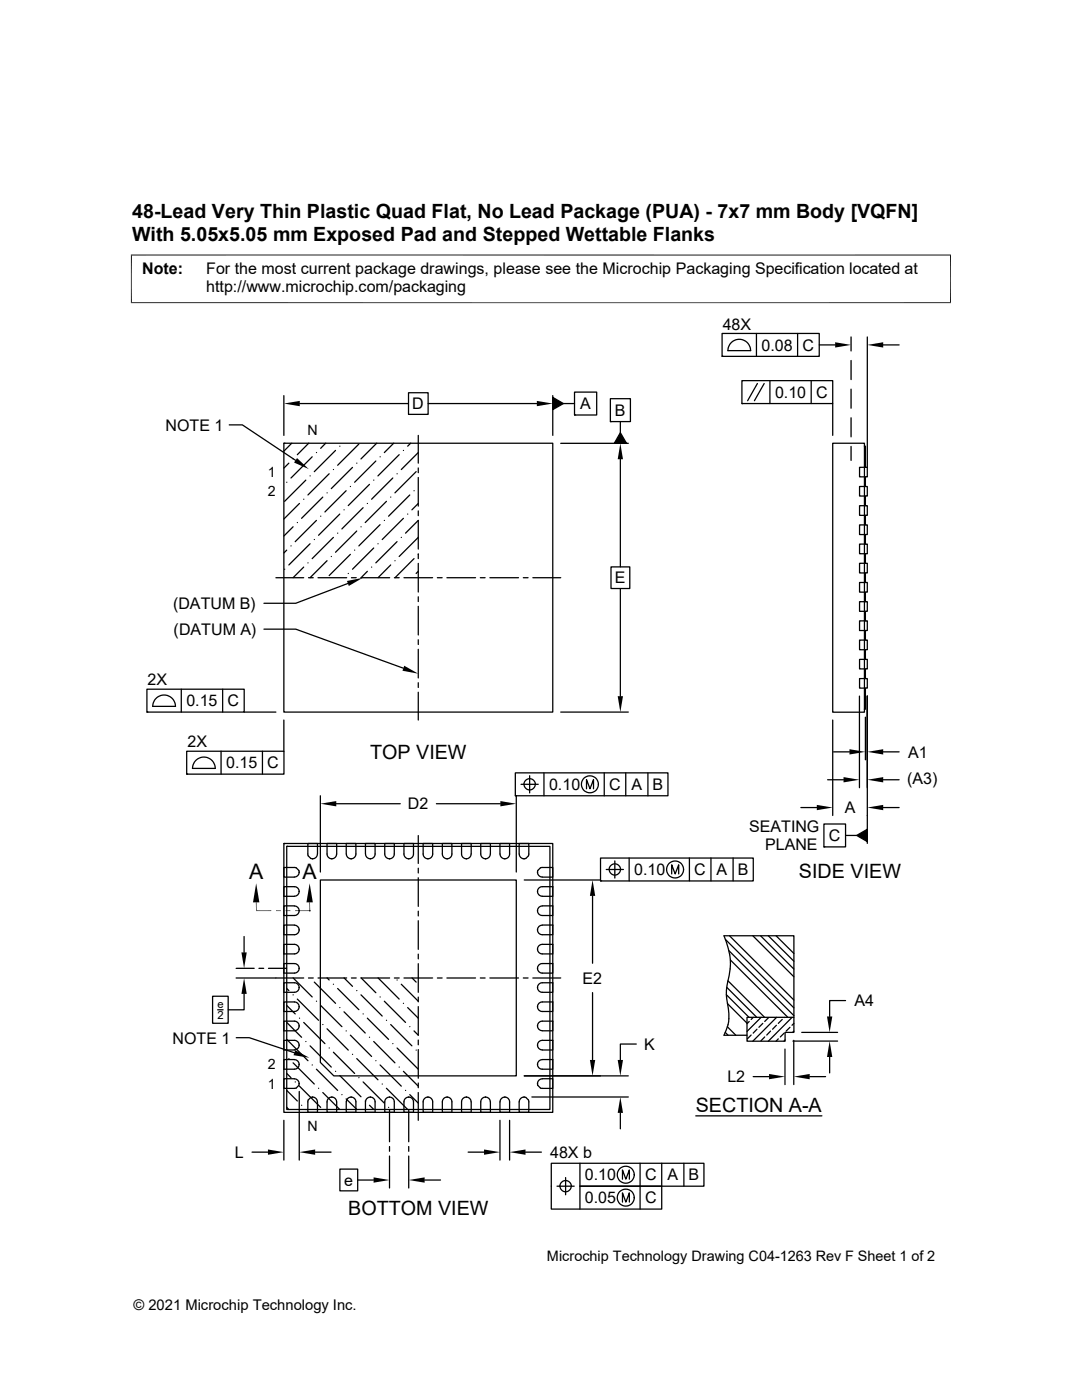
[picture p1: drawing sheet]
<svg xmlns="http://www.w3.org/2000/svg" width="216mm" height="279mm" viewBox="0 0 216 279" stroke-linecap="round" stroke-linejoin="round" font-family="sans-serif">
<g fill="none" stroke="#000" stroke-width=".25">
<path d="M56.6 79v7.9M81.5 78.4h3.9v4.3h-3.9zM110.3 79.3l2.1 1.2-2.1 1.2zM110.3 79v7.9M114.6 78.3h4.5v4.5h-4.5zM121.8 79.6h4v4.5h-4zM144.1 66.5h19.4v4.6h-19.4zM144.1 71.1h.1M145.2 70h4.6M145.2 70a2.26 2.26 0 0 1 2.3-2.3 2.26 2.26 0 0 1 2.3 2.3M148 76h18.2v4.5h-18.2zM150.9 66.5v4.6"/>
<path d="M151.1 76.5l-1.9 3.5M152.5 76.5l-2 3.5M153.6 76v4.5M159.2 66.5v4.6M161.9 76v4.5M163.5 68.8h3.1M169.8 67.2v2.8M169.8 71.9v3.9M169.8 77.7v3.8M173.1 67.2v26.1M176.2 68.8h3.2M45.7 84.8h2.7l10.6 7.1"/>
<path d="M56.6 88.5h53.7v53.6h-53.7zM56.6 88.5h.1M57.2 96.2h.1M57.6 92.4l-1 1M58.2 88.5l-1.6 1.5M58.5 91.6h.1M59.8 80.5h21.7M60.6 99.6h.1M61 95.8l-4.2 4.3M61.6 88.5l-2.3 2.2M61.9 95h.1M62.3 91.2l-4.2 4.2"/>
<path d="M63.1 90.3h.1M64.4 99.2l-4.2 4.2M65 88.5l-1 1M65.3 98.4h.1M65.7 94.6l-4.3 4.2M66.5 93.7h.1M67 89.9l-4.3 4.2M67.8 89h.1M69.1 97.9l-4.3 4.3M69.9 97.1h.1M70.3 93.3l-4.2 4.2M71.2 92.4h.1"/>
<path d="M71.6 88.6l-4.2 4.3M73.7 96.7l-4.2 4.2M74.6 95.8h.1M75 92l-4.2 4.2M75.2 88.5l-3.2 3.1M75.8 91.2h.1M78 99.2h.1M78.4 95.4l-4.3 4.2M78.5 88.5l-1.8 1.8M79.2 94.6h.1M79.7 90.7l-4.3 4.3M80.5 89.9h.1"/>
<path d="M81.8 98.8l-4.3 4.2M81.9 88.5l-.6 .5M82.6 97.9h.1M83 94.1l-4.2 4.3M83.5 90.3l-3.4 3.4M83.5 86.9v5.5M83.5 93.4v.9M83.5 95.3v5.7M85.4 80.5h21.7M111.9 88.5h13.5M112.4 80.5h2.2M114.6 82.8h.1"/>
<path d="M121.8 84.1h.1M123.8 91.7v21.4M123.8 86.4l1.2 2.1h-2.4zM123.8 84.1v2.3M148 80.5h.1M166.2 80.5v6.4M169.8 83.4v3.8M169.8 89.1v2.8M171.5 97.1h1.6v1.9h-1.6zM171.5 93.3h1.6v1.9h-1.6zM172.5 89v52.5M172.7 93.3v-4.3h-.2v-.5h-6.3v53.6h6.3v-.6h.2v-4.2"/>
<path d="M172.7 95.2v1.9M172.7 99v1.9M55.1 115.3h5.5M56.8 113.6h.1M57.2 109.8l-.6 .6M58.1 108.9h.1M58.5 105.1l-1.9 1.9M59.3 104.3h.1M59.8 100.5l-3.2 3.1M60.6 113.2l-2.1 2.1M61.4 112.3h.1M61.6 115.3h.9"/>
<path d="M61.9 108.5l-4.3 4.3M62.7 107.7h.1M63.1 103.9l-4.2 4.2M63.5 115.3h5.7M64 103h.1M65.3 111.9l-3.4 3.4M66.1 111.1h.1M66.5 107.3l-4.2 4.2M67.4 106.4h.1M67.8 102.6l-4.2 4.2M68.6 101.7h.1M69.4 116.4l-10.4 4h-6.3"/>
<path d="M69.5 114.4h.1M69.9 110.6l-4.2 4.3M70.1 115.3h1M70.8 109.8h.1M71.2 106l-4.2 4.2M72 105.1h.1M72.5 101.3l-4.3 4.3M73.3 114l-1.2 1.3h5.6M73.3 100.5h.1M74.1 113.2h.1M74.6 109.4l-4.3 4.2M75.4 108.5h.1"/>
<path d="M75.8 104.7l-4.2 4.2M76.7 103.9h.1M77.1 100.1l-4.2 4.2M78 112.8l-2.6 2.5M78.7 115.3h1M78.8 111.9h.1M79.2 108.1l-4.2 4.2M80.1 107.3h.1M80.5 103.4l-4.2 4.3M80.6 115.3h5.7M80.9 106.4l2.6-2.5v5.7M81.3 102.6h.1"/>
<path d="M82.6 111.5l-3.8 3.8M83.5 107.3l-3.8 3.8M83.5 110.6h.1M83.5 114l-.5 .4M83.5 100.5l-1.3 1.2M83.5 102v.9M83.5 110.5v1M83.5 112.4v5.8M83.5 119.1v1M87.3 115.3h.9M89.2 115.3h5.7M95.8 115.3h1"/>
<path d="M97.7 115.3h5.8M104.4 115.3h1M106.3 115.3h5.6M121.9 113.1h3.8v4.4h-3.8zM123.8 117.5v21.4M171.5 116.2h1.6v2h-1.6zM171.5 112.4h1.6v1.9h-1.6zM171.5 108.6h1.6v1.9h-1.6zM171.5 104.8h1.6v1.9h-1.6zM171.5 100.9h1.6v1.9h-1.6zM172.7 102.8v2M172.7 106.7v1.9"/>
<path d="M172.7 110.5v1.9M172.7 114.3v1.9M172.7 118.2v1.9M29.3 137.5h19.4v4.6h-19.4zM31.3 139.3a2.27 2.27 0 0 1 2.4-.4 2.27 2.27 0 0 1 1.3 2.1h-4.5l.2-1zM36.2 137.5v4.6M44.4 137.5v4.6M52.7 125.6h6.3l21.5 7.7M83.5 121v5.7M83.5 127.7v.9M83.5 129.6v5.7M83.5 136.2v1"/>
<path d="M83.5 138.2v5.5M171.5 138.9v18.3M171.5 135.4h1.6v1.9h-1.6zM171.5 131.6h1.6v1.9h-1.6zM171.5 127.7h1.6v2h-1.6zM171.5 123.9h1.6v1.9h-1.6zM171.5 120.1h1.6v1.9h-1.6zM172.7 122v1.9M172.7 125.8v1.9M172.7 129.7v1.9M172.7 133.5v1.9M173.1 138.9v29.4"/>
<path d="M29.3 142.1h.1M37.3 149.9h19.4v4.6h-19.4zM37.3 154.5h.1M39.2 151.6a2.27 2.27 0 0 1 2.4-.3 2.27 2.27 0 0 1 1.3 2.1h-4.5l.2-1zM44.1 149.9v4.6M48.7 142.1h6.4M52.4 149.9v4.6M56.6 143.7v6.2M63.9 158.8v15.2M102.8 154.2h30.5v4.6h-30.5zM102.8 158.8h.1M103 158.8v15.2"/>
<path d="M104 156.5h3.4M105.7 154.8v3.4M106.8 156.5a1.13 1.13 0 0 1-1.6 1 1.13 1.13 0 0 1-.3-1.9 1.13 1.13 0 0 1 1.8 .5l.1 .4M108.5 154.2v4.6M111.9 142.1h13.5M117 157.4v-1.8l.7 1.8 .7-1.8v1.8M120.6 154.2v4.6M124.9 154.2v4.6M129.3 154.2v4.6M165.1 155.6h3.2M166.2 143.7v19.1M166.3 150.1h3.2"/>
<path d="M172.7 143.1v8.5M176.2 150.1h3.2M176.2 155.6h3.2M56.6 168.3h53.7v53.7h-53.7zM56.6 168.3h.1M56.6 173.1h2.2l.3 .1 .5 .5a.97 .97 0 0 1-.9 1.3h-2.1zM57.2 168.9h52.5v52.5h-52.5zM57.2 168.9h.1M59.7 177.9a.94 .94 0 0 0-1-.9h-2.1v1.9h2.1M59.7 177.9h.1M59.7 174.1h.1M59.7 177.9a.94 .94 0 0 1-1 1"/>
<path d="M61.4 168.3h2v2.1a1 1 0 0 1-1.4 .9l-.5-.5-.1-.3zM62.4 171.4h.1M63.9 175.6h39.1v39.1h-36.4l-2.7-2.7zM66.2 171.4h.1M67.1 160.4h12.8M67.2 170.4a.94 .94 0 0 1-1 1M67.2 170.4v-2.1h-1.9v2.1a.94 .94 0 0 0 .9 1M69.1 168.3h1.9v2.1a.95 .95 0 0 1-.9 1 .95 .95 0 0 1-1-1zM70.1 171.4h.1M72.9 168.3h1.9v2.1a.95 .95 0 0 1-.9 1 .95 .95 0 0 1-1-1zM73.9 171.4h.1M76.8 168.3h1.9v2.1a.95 .95 0 0 1-1 1 .95 .95 0 0 1-.9-1z"/>
<path d="M77.7 171.4h.1M80.6 168.3h1.9v2.1a.95 .95 0 0 1-.9 1 .95 .95 0 0 1-1-1zM81.6 171.4h.1M83.5 166.8v5.5M83.5 173.3v.9M83.5 175.2v5.7M84.4 168.3h1.9v2.1a.95 .95 0 0 1-.9 1 .95 .95 0 0 1-1-1zM85.4 171.4h.1M87.1 160.4h12.7M88.3 168.3h1.9v2.1a.95 .95 0 0 1-1 1 .95 .95 0 0 1-.9-1zM89.2 171.4h.1M93 171.4h.1"/>
<path d="M94 170.4a.94 .94 0 0 1-1 1M94 170.4v-2.1h-1.9v2.1a.94 .94 0 0 0 .9 1M96.9 171.4h.1M97.8 170.4a.94 .94 0 0 1-.9 1M97.9 170.4v-2.1h-2v2.1a.94 .94 0 0 0 1 1M99.8 168.3h1.9v2.1a.95 .95 0 0 1-1 1 .95 .95 0 0 1-.9-1zM100.7 171.4h.1M103.6 168.3h1.9v2.2v.3l-.6 .5a.97 .97 0 0 1-1.3-.9zM104.6 171.4h.1M104.6 175.6h15.2M107.3 177.9a.94 .94 0 0 0 .9 1M107.3 177.9h.1"/>
<path d="M107.3 174.1h.1M107.3 177.9a.94 .94 0 0 1 .9-.9h2.1v1.9h-2.1M107.8 173.2l2.5-.1v1.9h-2.1a.97 .97 0 0 1-.9-1.3zM118.2 178.8v13.4M119.8 171.2h30.5v4.6h-30.5zM119.8 175.8h.1M121 173.5h3.4M121.5 173.5a1.14 1.14 0 0 1 1.6-1.1 1.14 1.14 0 0 1 .4 1.8 1.14 1.14 0 0 1-1.9-.3v-.4M122.7 171.8v3.4M125.5 171.2v4.6M134 174.4v-1.8l.7 1.8 .7-1.8v1.8M137.6 171.2v4.6"/>
<path d="M141.9 171.2v4.6M146.3 171.2v4.6M159.8 161.2h3.2M164.4 164.4h4.3v4.6h-4.3zM164.4 169h.1M168.7 166.7h2.2M170.9 166.7l2.2-1.2v2.5zM176.2 161.2h3.2M42.4 198.8h3.1v5.4h-3.1zM47.1 193.3h3.6M47.1 195.2h13.5M48.7 198.4v3.1h-3.2"/>
<path d="M48.7 186.9v3.2M51.7 193.3h.9M53.6 193.3h3.6M56.6 180.8h2.1a.96 .96 0 0 1 1 .9 .96 .96 0 0 1-1 1h-2.1zM56.6 184.6h2.1a.96 .96 0 0 1 1 1 .96 .96 0 0 1-1 .9h-2.1zM56.6 188.5h2.1a.95 .95 0 0 1 1 .9 .95 .95 0 0 1-1 1h-2.1zM56.6 192.3h2.1a.95 .95 0 0 1 1 1 .95 .95 0 0 1-1 .9h-2.1zM56.6 196.1h2.1a.95 .95 0 0 1 1 1 .95 .95 0 0 1-1 .9h-2.1zM56.6 200h2.1a.95 .95 0 0 1 1 .9 .95 .95 0 0 1-1 1h-2.1zM57.2 197.3l.4 .4M58.5 198.5h.1M58.5 195.2l3.8 3.8"/>
<path d="M59.3 199.4l4.3 4.2M59.7 197.1h.1M59.7 193.3h.1M59.7 189.4h.1M59.7 185.6h.1M59.7 181.8h.1M61.6 195.2h.9M61.8 181.8h.1M62.7 196l4.3 4.2M63.1 199.8h.1M63.5 195.2h5.7M65.3 195.2l.4 .4"/>
<path d="M66.5 196.4h.1M67.4 197.3l4.2 4.2M68.6 195.2l1.7 1.7M70.1 195.2h1M71.2 197.7h.1M72 195.2h5.7M72 198.5l4.3 4.3M72.1 195.2l2.9 2.9M75.4 195.2l4.3 4.2M75.8 199h.1M76.7 199.8l4.2 4.2M78.7 195.2h1"/>
<path d="M79.2 195.6h.1M80.1 196.4l3.4 3.4M80.6 195.2h5.7M82.2 195.2l.8 .8M83.5 181.8v1M83.5 183.7v5.8M83.5 190.4v1M83.5 192.3v5.7M83.5 199v.9M87.3 195.2h.9M89.2 195.2h5.7M95.8 195.2h1"/>
<path d="M97.7 195.2h5.8M104.4 195.2h1M106.3 195.2h5.6M107.3 197.1h.1M107.3 193.3h.1M107.3 189.4h.1M107.3 185.6h.1M107.3 181.8h.1M107.5 196.4l.7-.3h2.1v1.9h-2.1a.95 .95 0 0 1-.9-.6 .95 .95 0 0 1 .2-1zM107.5 192.6l.7-.3h2.1v1.9h-2.1a.95 .95 0 0 1-.9-.6 .95 .95 0 0 1 .2-1zM107.5 188.7l.7-.2h2.1v1.9h-2.1a.95 .95 0 0 1-.9-.6 .95 .95 0 0 1 .2-1.1zM107.5 184.9l.7-.3h2.1v1.9h-2.1a.95 .95 0 0 1-.9-.5 .95 .95 0 0 1 .2-1.1z"/>
<path d="M107.5 181.1l.7-.3h2.1v1.9h-2.1a.95 .95 0 0 1-.9-.6 .95 .95 0 0 1 .2-1zM118.2 198.1v13.4M144.8 187.5l13.6 13.6M144.9 198.5l4.6 4.5M145 197l6 6M145.3 195.7l7.3 7.3M145.4 189.7l13 13M145.6 186.8l12.8 12.8M145.7 191.6l11.5 11.4M150.2 186.8l8.2 8.1M151.8 186.8l6.6 6.6M153.3 186.8l5.1 5"/>
<path d="M154.9 186.8l3.5 3.5M168.7 199.7h-3.2v3.2M43.4 201.5h1.1M47.1 207.1h2.6l9 3M56.6 211.5h2.1a.96 .96 0 0 1 1 .9 .96 .96 0 0 1-1 1h-2.1zM56.6 215.3h2.1a.97 .97 0 0 1 .9 1.3l-.5 .5-.3 .1h-2.2zM57.2 217.6l2.1 2.1M57.2 214.2l.9 .9M57.2 207.4l4.2 4.3M57.2 204l3 3M57.2 200.7l1.7 1.7M57.6 211.3h.1"/>
<path d="M58.5 212.1l4.2 4.2M58.9 215.9h.1M59.7 204.7a.94 .94 0 0 0-1-.9h-2.1v1.9h2.1M59.7 208.6a.94 .94 0 0 0-1-1h-2.1v1.9h2.1M59.7 216.3h.1M59.7 212.4h.1M59.7 208.6h.1M59.7 204.7h.1M59.7 200.9h.1M59.7 204.7a.94 .94 0 0 1-1 1M59.7 208.6a.94 .94 0 0 1-1 .9M59.7 217.8v13.7"/>
<path d="M59.8 216.8l4.2 4.2M59.8 203.2h.1M60.6 204l4.2 4.3M61 207.9h.1M61.5 219.5l.5-.5a.97 .97 0 0 1 1.4 .9v2.1h-2zM61.9 208.7l4.2 4.3M62.3 212.5h.1M62.4 218.9h.1M63.1 213.4l4.3 4.2M63.6 217.2h.1M64 200.7l4.2 4.2M64.4 218l3.4 3.4"/>
<path d="M64.4 204.5h.1M65.3 205.3l4.2 4.3M65.7 209.1h.1M66.2 218.9a.94 .94 0 0 0-.9 1v2.1h1.9v-2.1M66.2 218.9h.1M66.2 218.9a.94 .94 0 0 1 1 1M66.5 210l4.3 4.2M67 213.8h.1M67.8 214.7l4.2 4.2M67.8 201.1h.1M68.2 218.5h.1M68.6 201.9l4.3 4.3"/>
<path d="M69.1 219.3l2.1 2.1M69.1 205.7h.1M69.4 219.2a.95 .95 0 0 1 1-.2 .95 .95 0 0 1 .6 .9v2.1h-1.9v-2.1zM69.9 206.6l4.2 4.2M70.1 218.9h.1M70.3 210.4h.1M71.2 211.3l4.2 4.2M71.6 215.1h.1M72.5 215.9l4.2 4.3M72.5 202.4h.1M72.9 219.7h.1M73.2 219.2a.95 .95 0 0 1 1.1-.2 .95 .95 0 0 1 .5 .9v2.1h-1.9v-2.1z"/>
<path d="M73.3 203.2l4.2 4.2M73.7 207h.1M73.9 218.9h.1M74.6 207.9l4.2 4.2M75 211.7h.1M75.8 212.5l4.3 4.3M76.3 216.3h.1M77 219.2a.95 .95 0 0 1 1.1-.2 .95 .95 0 0 1 .6 .9v2.1h-1.9v-2.1zM77.1 217.2l4.2 4.2M77.1 203.6h.1M77.7 218.9h.1M78 204.5l4.2 4.2"/>
<path d="M78.4 208.3h.1M79.2 209.1l4.3 4.3M79.7 213h.1M80.5 213.8l3 3M80.5 200.2h.1M80.9 219.2a.95 .95 0 0 1 1-.2 .95 .95 0 0 1 .6 .9v2.1h-1.9v-2.1zM80.9 217.6h.1M81.3 201.1l2.2 2.1M81.6 218.9h.1M81.8 218.5l1.7 1.7M81.8 204.9h.1M82.6 205.7l.9 .9"/>
<path d="M83 209.6h.1M83.5 200.9v5.7M83.5 207.6v.9M83.5 209.5v5.7M83.5 216.1v1M83.5 218v5.6M84.7 219.2a.95 .95 0 0 1 1.1-.2 .95 .95 0 0 1 .5 .9v2.1h-1.9v-2.1zM85.4 218.9h.1M88.5 219.2a.95 .95 0 0 1 1.1-.2 .95 .95 0 0 1 .6 .9v2.1h-1.9v-2.1zM89.2 218.9h.1M93 218.9a.94 .94 0 0 1 1 1M93 218.9a.94 .94 0 0 0-.9 1v2.1h1.9v-2.1"/>
<path d="M93 218.9h.1M96.9 218.9a.94 .94 0 0 0-1 1v2.1h2v-2.1M96.9 218.9h.1M96.9 218.9a.94 .94 0 0 1 .9 1M100.1 219.2a.95 .95 0 0 1 1-.2 .95 .95 0 0 1 .6 .9v2.1h-1.9v-2.1zM100.7 218.9h.1M103.9 219.2l.3-.2h.6l.7 .5v2.5h-1.9v-2.1zM104.6 218.9h.1M106.1 218.9h19.3M107.3 208.6a.94 .94 0 0 0 .9 .9M107.3 204.7a.94 .94 0 0 0 .9 1M107.3 216.3h.1"/>
<path d="M107.3 212.4h.1M107.3 208.6h.1M107.3 204.7h.1M107.3 200.9h.1M107.3 208.6a.94 .94 0 0 1 .9-1h2.1v1.9h-2.1M107.3 204.7a.94 .94 0 0 1 .9-.9h2.1v1.9h-2.1M107.5 215.6l.7-.3h2.1v1.9h-2.2l-.3-.1-.5-.5a1 1 0 0 1 .2-1zM107.5 211.8l.7-.3h2.1v1.9h-2.1a.95 .95 0 0 1-.9-.6 .95 .95 0 0 1 .2-1zM107.5 200.2l.7-.2h2.1v1.9h-2.1a.95 .95 0 0 1-.9-.6 .95 .95 0 0 1 .2-1.1zM125.4 214.7h-20.8M127 208.4h-3.2v3.1M144.7 206l.6 .6"/>
<path d="M145.1 204.9l1.7 1.7M145.2 200.3l3.9 3.9M149.1 203h9.3v3h-1.7v1.8h-7.6zM149.5 203.9l-.4 .4M149.9 206.6l-.8 .7M150.3 214.9h3.2M150.3 203l-.4 .5M151 205.4l-.7 .8M151.9 203l-2.8 2.8M152.2 204.2l-.8 .8M152.6 206.9l-.8 .8M153.4 203.1l-.8 .8"/>
<path d="M153.8 205.8l-.8 .8M154.9 204.6l-.7 .8M155 203l-4.8 4.8M155.3 207.3l-.4 .5M156.1 203.5l-.8 .7M156.5 206.2l-.8 .7M156.5 203v.1M156.6 209.4v7.1M156.7 207.5l-.3 .3M157.6 205l-.7 .8M158.1 203l-4.8 4.8M158.2 207.8h8.9"/>
<path d="M158.4 207.6v8.9M158.4 203v-16.2h-13.9a13.2 13.2 0 0 1 .6 9.9 10.5 10.5 0 0 0 .2 4.6 7.8 7.8 0 0 1-.8 5.3h4.6M158.4 204.2l-.4 .4M158.4 205.8l-.2 .2M160 206h7.1M161.6 214.9h3.1M165.5 210.9v3.2M50.3 229.9h3.2M56.6 223.6v7.9M57.2 221l.4 .4M60.2 220.6h.1M61 221.4h.1"/>
<path d="M62.9 229.9h3.2M67.8 233.3h3.6v4.4h-3.6zM71.4 235.5h3.1M73.7 220.6l.9 .8M77.5 221h.1M77.7 221.5v6.4M77.7 228.8v1M77.7 230.7v6.4M81.6 221.5v6.4M81.6 228.8v1M81.6 230.7v6.4M84.7 235.5h3.2"/>
<path d="M93.4 229.9h3.2M99.8 223.6v7.9M101.7 223.6v7.9M104.9 229.9h3.1M111.1 236.7h3.5M112.9 235v3.4M115.7 232.2v4.5h16.3v4.6h-22v-9.1h30.5v4.5h-24.8v4.6M123.8 222.1v3.2M124.2 235.3v-1.8l.7 1.8 .7-1.8v1.8M124.2 239.9v-1.8l.7 1.8 .7-1.8v1.8M127.7 232.2v9.1M132 232.2v4.5"/>
<path d="M136.5 232.2v4.5M138.8 222.7h25.2"/>
<circle cx="117.7" cy="156.5" r="1.69"/>
<circle cx="134.7" cy="173.5" r="1.69"/>
<circle cx="112.9" cy="236.7" r="1.13"/>
<circle cx="124.9" cy="234.4" r="1.69"/>
<circle cx="124.9" cy="239" r="1.69"/>
</g>
<g fill="#000">
<path d="M166.6 68.3l3.2 .5-3.2 .6zM173.1 68.8l3.1-.5v1.1zM59.3 91.4l2.3 2.2-2.9-1.3zM56.6 80.5l3.2-.5v1.1zM107.1 80l3.2 .5-3.2 .6zM110.3 79.3l2.1 1.2-2.1 1.2zM123.8 88.5l.5 3.2h-1zM123.8 86.4l1.2 2.1h-2.4zM69.2 116l3.2-.7-2.8 1.6zM80.7 132.9l2.8 1.6-3.2-.6zM123.3 138.9h1l-.5 3.2zM63.9 160.4l3.2-.5v1z"/>
<path d="M99.8 159.9l3.2 .5-3.2 .5zM168.3 155.1l3.2 .5-3.2 .5zM169.5 149.5l3.2 .6-3.2 .5zM173.1 150.1l3.1-.6v1.1zM173.1 155.6l3.1-.5v1zM51.1 176.3l.7 3.8h-1.3zM118.2 175.6l.6 3.2h-1.1zM163 160.6l3.2 .6-3.2 .5zM170.9 166.7l2.2-1.2v2.5zM173.1 161.2l3.1-.6v1.1zM48.2 190.1h1l-.5 3.2zM48.7 195.2l.5 3.2h-1z"/>
<path d="M51.1 180.1l.1 1.6-.1 .1zM51.1 180.1h.1v1.6zM55.1 181.7h.9l-.9 .1zM55.1 181.8l.9-.1v.1zM57 181.7h.9l-.9 .1zM57 181.8l.9-.1v.1zM61.8 176.3l.6 3.8h-1.2zM61.7 180.1l.2 1.6-.1 .1zM61.7 180.1h.1l.1 1.6zM58.9 209.6l2.8 1.5-3.1-.5zM117.7 211.5h1.1l-.6 3.2zM123.3 211.5h1l-.5 3.2z"/>
<path d="M153.5 214.3l3.1 .6-3.1 .5zM158.4 214.9l3.2-.6v1.1zM165.5 207.8l.6 3.1h-1.1zM165 202.9h1.1l-.6 3.1zM53.5 229.4l3.1 .5-3.1 .6zM59.7 229.9l3.2-.5v1.1zM74.5 235l3.2 .5-3.2 .5zM81.6 235.5l3.1-.5v1zM96.6 229.4l3.2 .5-3.2 .6zM101.7 229.9l3.2-.5v1.1zM123.8 218.9l.5 3.2h-1z"/>
</g>
<path d="M26.1 50.9h163.7M26.2 50.8v9.7M189.7 50.8v9.7M26.1 60.4h163.7M51.2 181.8h2.9M58.9 181.8h2.9M61.8 181.7v.1" fill="none" stroke="#000" stroke-width=".2"/>
<g font-size="4.3">
<text x="49.7" y="175.5">A</text>
<text x="60.4" y="175.5">A</text>
</g>
<g font-size="3.9">
<text x="26.4" y="43.5">48-Lead Very Thin Plastic Quad Flat, No Lead Package (PUA) - 7x7 mm Body [VQFN]</text>
<text x="26.4" y="48.1">With 5.05x5.05 mm Exposed Pad and Stepped Wettable Flanks</text>
<text x="73.9" y="151.5">TOP VIEW</text>
<text x="159.4" y="175.3">SIDE VIEW</text>
<text x="138.8" y="221.9">SECTION A-A</text>
<text x="69.5" y="242.5">BOTTOM VIEW</text>
</g>
<g font-size="3.2">
<text x="28.4" y="54.7">Note:</text>
<text x="41.1" y="58.3">http://www.microchip.com/packaging</text>
<text x="41.1" y="54.7">For the most current package drawings, please see the Microchip Packaging Specification located at</text>
<text x="144.2" y="65.8">48X</text>
<text x="151.9" y="70">0.08</text>
<text x="160.1" y="70">C</text>
<text x="82.3" y="81.7">D</text>
<text x="115.8" y="81.7">A</text>
<text x="122.7" y="83">B</text>
<text x="154.6" y="79.4">0.10</text>
<text x="162.8" y="79.4">C</text>
<text x="33" y="86">NOTE 1</text>
<text x="122.7" y="116.4">E</text>
<text x="34.5" y="121.6">(DATUM B)</text>
<text x="34.6" y="126.6">(DATUM A)</text>
<text x="29.5" y="136.8">2X</text>
<text x="37.2" y="141">0.15</text>
<text x="45.4" y="141">C</text>
<text x="37.4" y="149.1">2X</text>
<text x="45.1" y="153.3">0.15</text>
<text x="53.3" y="153.4">C</text>
<text x="181.2" y="151.2">A1</text>
<text x="81.4" y="161.5">D2</text>
<text x="109.6" y="157.7">0.10</text>
<text x="121.5" y="157.7">C</text>
<text x="126" y="157.7">A</text>
<text x="130.2" y="157.7">B</text>
<text x="181" y="156.4">(A3)</text>
<text x="149.5" y="166">SEATING</text>
<text x="165.4" y="167.9">C</text>
<text x="168.6" y="162.3">A</text>
<text x="152.7" y="169.7">PLANE</text>
<text x="126.6" y="174.7">0.10</text>
<text x="138.5" y="174.7">C</text>
<text x="143" y="174.7">A</text>
<text x="147.2" y="174.7">B</text>
<text x="116.2" y="196.3">E2</text>
<text x="170.5" y="200.8">A4</text>
<text x="34.4" y="208.3">NOTE 1</text>
<text x="128.5" y="209.5">K</text>
<text x="145.1" y="216">L2</text>
<text x="46.8" y="231.1">L</text>
<text x="109.8" y="231.1">48X b</text>
<text x="68.7" y="236.6">e</text>
<text x="116.7" y="235.6">0.10</text>
<text x="128.7" y="235.6">C</text>
<text x="133.2" y="235.6">A</text>
<text x="137.4" y="235.6">B</text>
<text x="116.7" y="240.2">0.05</text>
<text x="128.7" y="240.2">C</text>
</g>
<g font-size="2.9">
<text x="109.1" y="251.7">Microchip Technology Drawing C04-1263 Rev F Sheet 1 of 2</text>
<text x="26.6" y="261.3">© 2021 Microchip Technology Inc.</text>
</g>
<g font-size="2.8">
<text x="61.4" y="86.9">N</text>
<text x="53.5" y="95.2">1</text>
<text x="53.5" y="99.1">2</text>
<text x="53.5" y="213.4">2</text>
<text x="53.5" y="217.3">1</text>
<text x="61.4" y="225.6">N</text>
</g>
<g font-size="2.2">
<text x="43.4" y="201.3">e</text>
<text x="43.4" y="203.4">2</text>
</g>
</svg>
